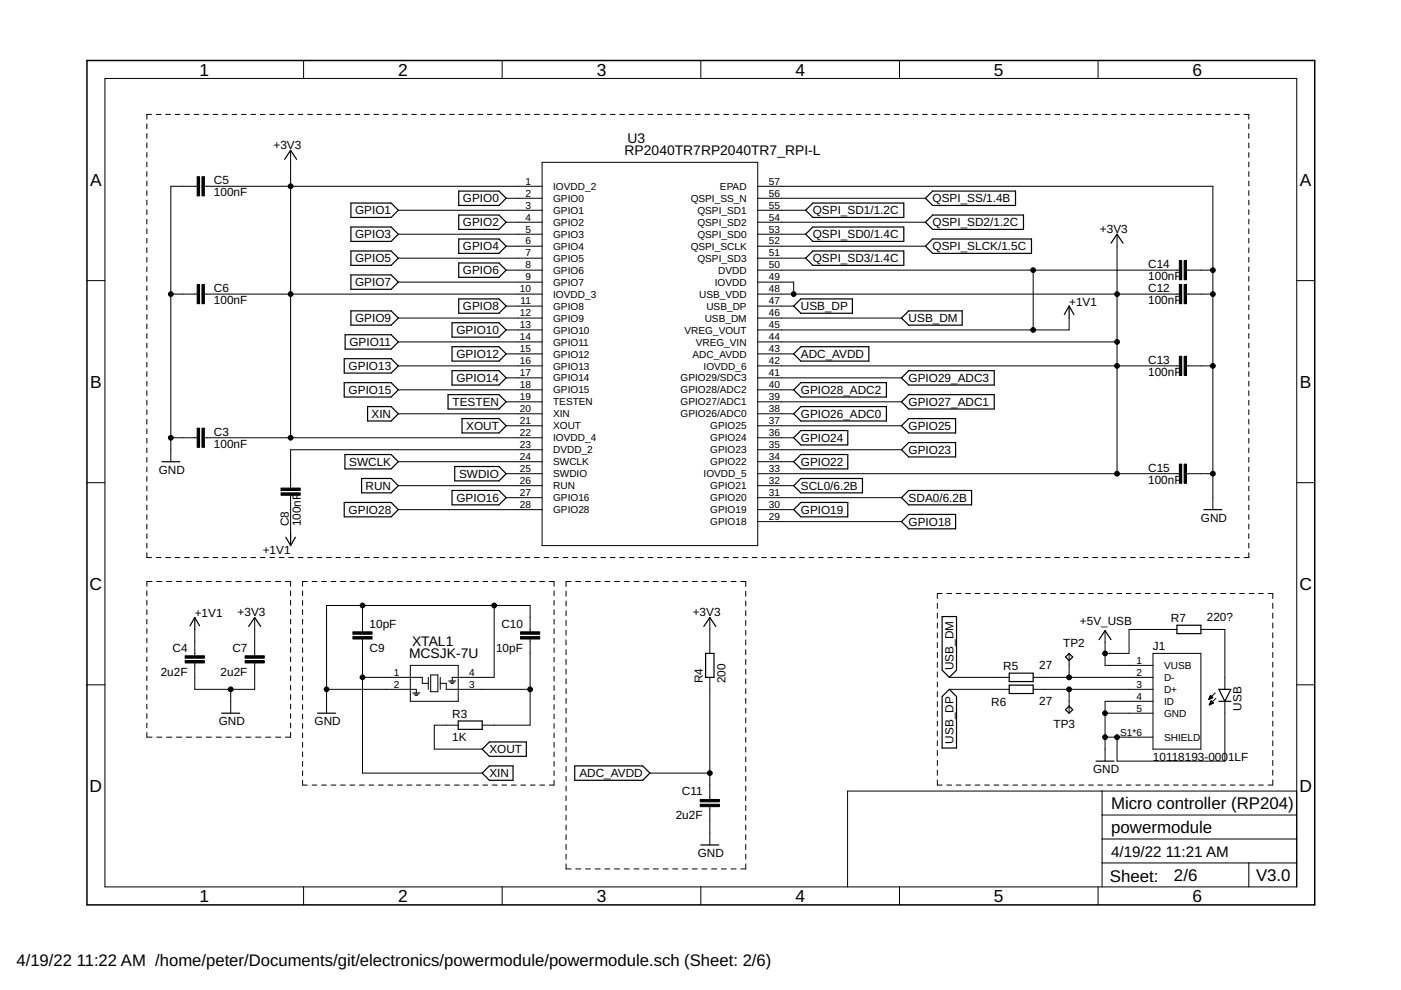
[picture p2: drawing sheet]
<svg xmlns="http://www.w3.org/2000/svg" width="297mm" height="210mm" viewBox="0 0 297 210" stroke-linecap="round" stroke-linejoin="round" font-family="sans-serif">
<g fill="none" stroke="#000" stroke-width=".21">
<path d="M22.2 16.6h252.7v171.4h-252.7zM64.4 12.8v3.8M106.5 12.8v3.8M148.6 12.8v3.8M190.7 12.8v3.8M232.8 12.8v3.8M31.1 26.3v1M31.1 28.3v1M31.1 30.3v1M31.1 32.3v1.1M31.1 34.4v1M31.1 36.4v1"/>
<path d="M31.1 38.4v1M32.1 24.3h-1v1M33.1 24.3h1M35.1 24.3h1.1M37.1 24.3h1.1M39.2 24.3h1M41.2 24.3h1M41.8 39.5h-5.6v58.4M43.2 24.3h1M43.3 39.5h71.6M45.2 24.3h1M47.2 24.3h1"/>
<path d="M49.2 24.3h1M51.2 24.3h1M53.2 24.3h1M55.2 24.3h1M57.2 24.3h1M59.2 24.3h1M61.2 24.3h1M61.6 31.9v60.9M63.2 24.3h1M65.2 24.3h1M67.2 24.3h1M69.2 24.3h1.1"/>
<path d="M71.2 24.3h1M73.3 24.3h1M75.2 24.3h1.1M77.3 24.3h1M79.3 24.3h1M81.3 24.3h1M83.3 24.3h1M85.3 24.3h1M87.3 24.3h1M89.3 24.3h1M91.3 24.3h1M93.3 24.3h1"/>
<path d="M95.3 24.3h1M97.3 24.3h1M99.3 24.3h1M101.3 24.3h1M103.3 24.3h1M105.3 24.3h1M107.3 24.3h1.1M109.3 24.3h1.1M111.4 24.3h1M113.3 24.3h1.1M114.9 34.4h45.8v81.3h-45.8zM115.4 24.3h1"/>
<path d="M117.4 24.3h1M119.4 24.3h1M121.4 24.3h1M123.4 24.3h1M125.4 24.3h1M127.4 24.3h1M129.4 24.3h1M131.4 24.3h1M133.4 24.3h1M135.4 24.3h1M137.4 24.3h1M139.4 24.3h1"/>
<path d="M141.4 24.3h1M143.4 24.3h1M145.4 24.3h1.1M147.4 24.3h1.1M149.5 24.3h1M151.5 24.3h1M153.5 24.3h1M155.5 24.3h1M157.5 24.3h1M159.5 24.3h1M160.7 39.5h96.5v68.6M161.5 24.3h1"/>
<path d="M163.5 24.3h1M165.5 24.3h1M167.5 24.3h1M169.5 24.3h1M171.5 24.3h1M173.5 24.3h1M175.5 24.3h1M177.5 24.3h1M179.5 24.3h1.1M181.5 24.3h1M183.6 24.3h1M185.5 24.3h1.1"/>
<path d="M187.6 24.3h1M189.6 24.3h1M191.6 24.3h1M193.6 24.3h1M195.6 24.3h1M197.6 24.3h1M199.6 24.3h1M201.6 24.3h1M203.6 24.3h1M205.6 24.3h1M207.6 24.3h1M209.6 24.3h1"/>
<path d="M211.6 24.3h1M213.6 24.3h1M215.6 24.3h1M217.6 24.3h1.1M219.6 24.3h1.1M221.7 24.3h1M223.7 24.3h1M225.7 24.3h1M227.7 24.3h1M229.7 24.3h1M231.7 24.3h1M233.7 24.3h1"/>
<path d="M235.7 24.3h1M237.7 24.3h1M239.7 24.3h1M241.7 24.3h1M243.7 24.3h1M245.7 24.3h1M247.7 24.3h1M249.7 24.3h1M251.7 24.3h1M253.7 24.3h1M255.7 24.3h1.1M257.7 24.3h1.1"/>
<path d="M259.8 24.3h1M261.8 24.3h1M263.8 24.3h1v1M264.8 26.3v1M264.8 28.3v1M264.8 30.3v1M264.8 32.3v1.1M264.8 34.4v1M264.8 36.4v1M264.8 38.4v1M18.4 59.5h3.8M31.1 40.4v1"/>
<path d="M31.1 42.4v1.1M31.1 44.5v1M31.1 46.5v1M31.1 48.5v1M31.1 50.5v1M31.1 52.5v1.1M31.1 54.6v1M31.1 56.6v1M31.1 58.6v1M84.5 44.6h30.4M84.5 49.7h30.4M84.5 54.7h30.4"/>
<path d="M84.5 59.8h30.4M107.3 42h7.6M107.3 47.1h7.6M107.3 52.2h7.6M107.3 57.3h7.6M160.7 42h35.5M160.7 44.6h10.1M160.7 47.1h35.5M160.7 49.7h10.1M160.7 52.2h35.5M160.7 54.7h10.1M160.7 57.3h89.3"/>
<path d="M160.7 59.8h7.6v2.6M219.1 57.3v12.7M236.8 49.7v50.7M251.6 57.3h5.6M264.8 40.4v1M264.8 42.4v1.1M264.8 44.5v1M264.8 46.5v1M264.8 48.5v1M264.8 50.5v1M264.8 52.5v1.1M264.8 54.6v1"/>
<path d="M264.8 56.6v1M264.8 58.6v1M274.9 59.5h3.8M31.1 60.6v1M31.1 62.7v1M31.1 64.7v1M31.1 66.7v1M31.1 68.7v1M31.1 70.7v1.1M31.1 72.7v1.1M31.1 74.8v1M31.1 76.8v1"/>
<path d="M31.1 78.8v1M36.2 62.4h5.6M43.3 62.4h71.6M84.5 67.4h30.4M84.5 72.5h30.4M84.5 77.6h30.4M107.3 64.9h7.6M107.3 70h7.6M107.3 75h7.6M160.7 62.4h89.3M160.7 64.9h7.6M160.7 67.4h30.4"/>
<path d="M160.7 72.5h76.1M160.7 75h7.6M160.7 77.6h89.3M226.7 67.4v2.6h-66M251.6 62.4h5.6M251.6 77.6h5.6M264.8 60.6v1M264.8 62.7v1M264.8 64.7v1M264.8 66.7v1M264.8 68.7v1M264.8 70.7v1.1"/>
<path d="M264.8 72.7v1.1M264.8 74.8v1M264.8 76.8v1M264.8 78.8v1M31.1 80.8v1.1M31.1 82.8v1.1M31.1 84.9v1M31.1 86.9v1M31.1 88.9v1M31.1 90.9v1M31.1 92.9v1.1M31.1 95v1"/>
<path d="M31.1 97v1M31.1 99v1M36.2 92.8h5.6M43.3 92.8h71.6M84.5 82.7h30.4M84.5 87.7h30.4M84.5 97.9h30.4M107.3 80.1h7.6M107.3 85.2h7.6M107.3 90.3h7.6M114.9 95.4h-53.3v8.1M160.7 80.1h30.4"/>
<path d="M160.7 82.7h7.6M160.7 85.2h30.4M160.7 87.7h7.6M160.7 90.3h30.4M160.7 92.8h7.6M160.7 95.4h30.4M160.7 97.9h7.6M264.8 80.8v1.1M264.8 82.8v1.1M264.8 84.9v1M264.8 86.9v1M264.8 88.9v1"/>
<path d="M264.8 90.9v1M264.8 92.9v1.1M264.8 95v1M264.8 97v1M264.8 99v1M18.4 102.3h3.8M31.1 101v1M31.1 103.1v1M31.1 105.1v1M31.1 107.1v1M31.1 109.1v1M31.1 111.1v1.1"/>
<path d="M31.1 113.2v1M31.1 115.2v1M31.1 117.2v1h1M33.1 118.2h1M35.1 118.2h1.1M37.1 118.2h1.1M39.2 118.2h1M41.2 118.2h1M43.2 118.2h1M45.2 118.2h1M47.2 118.2h1M49.2 118.2h1"/>
<path d="M51.2 118.2h1M53.2 118.2h1M55.2 118.2h1M57.2 118.2h1M59.2 118.2h1M61.2 118.2h1M61.6 105v8.1M63.2 118.2h1M65.2 118.2h1M67.2 118.2h1M69.2 118.2h1.1M71.2 118.2h1"/>
<path d="M73.3 118.2h1M75.2 118.2h1.1M77.3 118.2h1M79.3 118.2h1M81.3 118.2h1M83.3 118.2h1M84.5 103h30.4M84.5 108.1h30.4M85.3 118.2h1M87.3 118.2h1M89.3 118.2h1M91.3 118.2h1"/>
<path d="M93.3 118.2h1M95.3 118.2h1M97.3 118.2h1M99.3 118.2h1M101.3 118.2h1M103.3 118.2h1M105.3 118.2h1M107.3 100.4h7.6M107.3 105.5h7.6M107.3 118.2h1.1M109.3 118.2h1.1M111.4 118.2h1"/>
<path d="M113.3 118.2h1.1M115.4 118.2h1M117.4 118.2h1M119.4 118.2h1M121.4 118.2h1M123.4 118.2h1M125.4 118.2h1M127.4 118.2h1M129.4 118.2h1M131.4 118.2h1M133.4 118.2h1M135.4 118.2h1"/>
<path d="M137.4 118.2h1M139.4 118.2h1M141.4 118.2h1M143.4 118.2h1M145.4 118.2h1.1M147.4 118.2h1.1M149.5 118.2h1M151.5 118.2h1M153.5 118.2h1M155.5 118.2h1M157.5 118.2h1M159.5 118.2h1"/>
<path d="M160.7 100.4h89.3M160.7 103h7.6M160.7 105.5h30.4M160.7 108.1h7.6M160.7 110.6h30.4M161.5 118.2h1M163.5 118.2h1M165.5 118.2h1M167.5 118.2h1M169.5 118.2h1M171.5 118.2h1M173.5 118.2h1"/>
<path d="M175.5 118.2h1M177.5 118.2h1M179.5 118.2h1.1M181.5 118.2h1M183.6 118.2h1M185.5 118.2h1.1M187.6 118.2h1M189.6 118.2h1M191.6 118.2h1M193.6 118.2h1M195.6 118.2h1M197.6 118.2h1"/>
<path d="M199.6 118.2h1M201.6 118.2h1M203.6 118.2h1M205.6 118.2h1M207.6 118.2h1M209.6 118.2h1M211.6 118.2h1M213.6 118.2h1M215.6 118.2h1M217.6 118.2h1.1M219.6 118.2h1.1M221.7 118.2h1"/>
<path d="M223.7 118.2h1M225.7 118.2h1M227.7 118.2h1M229.7 118.2h1M231.7 118.2h1M233.7 118.2h1M235.7 118.2h1M237.7 118.2h1M239.7 118.2h1M241.7 118.2h1M243.7 118.2h1M245.7 118.2h1"/>
<path d="M247.7 118.2h1M249.7 118.2h1M251.6 100.4h5.6M251.7 118.2h1M253.7 118.2h1M255.7 118.2h1.1M257.7 118.2h1.1M259.8 118.2h1M261.8 118.2h1M264.8 101v1M264.8 103.1v1M264.8 105.1v1"/>
<path d="M264.8 107.1v1M264.8 109.1v1M264.8 111.1v1.1M264.8 113.2v1M264.8 115.2v1M264.8 117.2v1h-1M274.9 102.3h3.8M31.1 125.3v1M31.1 127.3v1M31.1 129.3v1M31.1 131.3v1M31.1 133.3v1"/>
<path d="M31.1 135.3v1M31.1 137.3v1M31.1 139.3v1M32.2 123.3h-1.1v1M33.2 123.3h1.1M35.3 123.3h1.1M37.4 123.3h1.1M39.5 123.3h1.1M41.3 133.5v5.5M41.6 123.3h1.1M43.7 123.3h1.1M45.8 123.3h1.1"/>
<path d="M47.9 123.3h1.1M50 123.3h1.1M52.1 123.3h1.1M54 130.9v8.1M54.2 123.3h1.1M56.3 123.3h1.1M58.4 123.3h1.1M60.5 123.3h1.1v1M61.6 125.3v1M61.6 127.3v1M61.6 129.3v1M61.6 131.3v1"/>
<path d="M61.6 133.3v1M61.6 135.3v1M61.6 137.3v1M61.6 139.3v1M64.2 125.3v1M64.2 127.3v1M64.2 129.3v1M64.2 131.3v1M64.2 133.3v1M64.2 135.3v1.1M64.2 137.4v.9M64.2 139.4v1"/>
<path d="M65.2 123.3h-1v1M66.2 123.3h1M68.2 123.3h1M70.2 123.3h1M72.2 123.3h1M74.2 123.3h1M76.2 123.3h1M76.9 128.4v5.6M76.9 135.5v28.4h25.3M78.2 123.3h1M80.2 123.3h1.1M82.3 123.3h1"/>
<path d="M84.3 123.3h1M86.3 123.3h1M88.3 123.3h1M90.3 123.3h1M92.3 123.3h1M94.3 123.3h1M96.4 123.3h1M98.4 123.3h1M100.4 123.3h1M102.4 123.3h1M104.4 123.3h1M104.8 128.4v15.2h-8.9v.8"/>
<path d="M106.4 123.3h1M108.4 123.3h1M110.4 123.3h1M112.4 134v-5.6h-43.2v22.8M112.4 135.5v18.3h-10.2M112.4 123.3h1.1M114.4 123.3h1.1M116.5 123.3h1v1M117.5 125.3v1M117.5 127.3v1M117.5 129.3v1M117.5 131.3v1"/>
<path d="M117.5 133.3v1M117.5 135.3v1.1M117.5 137.4v.9M117.5 139.4v1M120 125.3v1.1M120 127.4v1.1M120 129.5v1.1M120 131.6v1M120 133.6v1.1M120 135.7v1M120 137.8v1M120 139.8v1.1"/>
<path d="M121.1 123.3h-1.1v1.1M122.1 123.3h1M124.1 123.3h1.1M126.2 123.3h1.1M128.2 123.3h1.1M130.3 123.3h1.1M132.4 123.3h1M134.4 123.3h1.1M136.5 123.3h1M138.5 123.3h1.1M140.6 123.3h1M142.6 123.3h1.1"/>
<path d="M144.7 123.3h1.1M146.8 123.3h1M148.8 123.3h1.1M150.5 130.9v7.6M150.9 123.3h1M152.9 123.3h1.1M155 123.3h1.1M157.1 123.3h1v1.1M158.1 125.3v1.1M158.1 127.4v1.1M158.1 129.5v1.1M158.1 131.6v1"/>
<path d="M158.1 133.6v1.1M158.1 135.7v1M158.1 137.8v1M158.1 139.8v1.1M198.7 127.9v1.1M198.7 130v1.1M198.7 132.1v1.1M198.7 134.2v1M198.7 136.2v1.1M198.7 138.3v1.1M199.7 125.8h-1v1.1M200.7 125.8h1.1"/>
<path d="M202.8 125.8h1M204.7 125.8h1.1M206.8 125.8h1M208.8 125.8h1M210.8 125.8h1M212.8 125.8h1M214.8 125.8h1M216.8 125.8h1M218.8 125.8h1M220.8 125.8h1M222.8 125.8h1M224.8 125.8h1"/>
<path d="M226.7 138.5v5.1M226.8 125.8h1M228.8 125.8h1M230.8 125.8h1M232.8 125.8h1M234.3 133.7v7.4h10.2M234.8 125.8h1M236.8 125.8h1M238.8 125.8h1M240.8 125.8h1M242.8 125.8h1M244.5 138.5h10.1v20.3h-10.1z"/>
<path d="M244.8 125.8h1M246.8 125.8h1M248.8 125.8h1M249.5 133.5h-10.1v5h-5.1M250.8 125.8h1M252.8 125.8h1M254.6 133.5h5.1v12.7M254.8 125.8h1M256.8 125.8h1M258.8 125.8h1M260.8 125.8h1M262.8 125.8h1"/>
<path d="M264.8 125.8h1.1M266.8 125.8h1M268.9 125.8h1v1.1M269.9 127.9v1.1M269.9 130v1.1M269.9 132.1v1.1M269.9 134.2v1M269.9 136.2v1.1M269.9 138.3v1.1M18.4 145.2h3.8M31.1 141.3v1M31.1 143.3v1"/>
<path d="M31.1 145.3v1M31.1 147.3v1M31.1 149.3v1M31.1 151.3v1M31.1 153.3v1M31.1 155.3v1h1.1M33.2 156.3h1.1M35.3 156.3h1.1M37.4 156.3h1.1M39.5 156.3h1.1M41.3 140.6v5.6h12.7v-5.6M41.6 156.3h1.1"/>
<path d="M43.7 156.3h1.1M45.8 156.3h1.1M47.9 156.3h1.1M48.9 146.2v5M50 156.3h1.1M52.1 156.3h1.1M54.2 156.3h1.1M56.3 156.3h1.1M58.4 156.3h1.1M61.6 141.3v1M61.6 143.3v1M61.6 145.3v1"/>
<path d="M61.6 147.3v1M61.6 149.3v1M61.6 151.3v1M61.6 153.3v1M61.6 155.3v1h-1.1M64.2 141.4v1M64.2 143.4v1M64.2 145.4v1M64.2 147.4v1M64.2 149.4v1M64.2 151.4v1M64.2 153.4v1"/>
<path d="M64.2 155.4v1M64.2 157.4v1M64.2 159.4v1M69.2 146.2h19.1v.7M76.9 143.6h12.6v1.3h1.3M87 141.1h10.2v7.6h-10.2zM87.5 146.9h1.5M87.8 147.2h1M88 147.4h.5M90.8 143.6v2.6M91.3 143.1h1.5v3.6h-1.5zM93.3 144.9h1.3v1.3h17.8"/>
<path d="M93.3 143.6v2.6M95.1 144.4h1.5M95.4 144.6h1M95.6 144.9h.5M97.2 153.8h-5.1v5h10.1M117.5 141.4v1M117.5 143.4v1M117.5 145.4v1M117.5 147.4v1M117.5 149.4v1M117.5 151.4v1M117.5 153.4v1"/>
<path d="M117.5 155.4v1M117.5 157.4v1M117.5 159.4v1M120 141.9v1M120 143.9v1.1M120 146v1.1M120 148.1v1M120 150.1v1.1M120 152.2v1.1M120 154.3v1M120 156.3v1.1M120 158.4v1"/>
<path d="M150.5 143.6v25.9M158.1 141.9v1M158.1 143.9v1.1M158.1 146v1.1M158.1 148.1v1M158.1 150.1v1.1M158.1 152.2v1.1M158.1 154.3v1M158.1 156.3v1.1M158.1 158.4v1M198.7 140.4v1.1M198.7 142.5v1.1"/>
<path d="M198.7 144.6v1M198.7 146.6v1.1M198.7 148.7v1.1M198.7 150.8v1.1M198.7 152.9v1.1M198.7 155v1.1M198.7 157.1v1M198.7 159.1v1.1M201.3 143.6h12.7M201.3 146.2h12.7M219.1 143.6h25.4M219.1 146.2h25.4"/>
<path d="M226.7 146.2v5M234.3 156.3h10.2M234.3 151.2h10.2M244.5 148.7h-10.2v12.7M256.3 148.2h.2M256.4 148.1h.4M256.4 148h.7M256.4 149.4h.1M256.5 149.3h.3M256.5 147.8h.6M256.5 147.7h.4M256.5 149.2h.6"/>
<path d="M256.6 147.6h.2M256.6 149h.7M256.6 147.5h.1M256.6 148.9h.5M256.6 147.4l.6 .5-.9 .4zM256.7 148.8h.3M256.7 148.7h.2M256.8 148.6l.5 .5-.9 .4zM257.7 146.9l-1.4 1.4M257.8 148.1l-1.4 1.4M259.7 148.7v12.7h-22.9v-5.1M269.9 140.4v1.1"/>
<path d="M269.9 142.5v1.1M269.9 144.6v1M269.9 146.6v1.1M269.9 148.7v1.1M269.9 150.8v1.1M269.9 152.9v1.1M269.9 155v1.1M269.9 157.1v1M269.9 159.1v1.1M274.9 145.2h3.8M64.2 161.4v1.1M64.2 163.4v1"/>
<path d="M64.2 165.5v1h1M66.2 166.5h1M68.2 166.5h1M70.2 166.5h1M72.2 166.5h1M74.2 166.5h1M76.2 166.5h1M78.2 166.5h1M80.2 166.5h1.1M82.3 166.5h1M84.3 166.5h1M86.3 166.5h1"/>
<path d="M88.3 166.5h1M90.3 166.5h1M92.3 166.5h1M94.3 166.5h1M96.4 166.5h1M98.4 166.5h1M100.4 166.5h1M102.4 166.5h1M104.4 166.5h1M106.4 166.5h1M108.4 166.5h1M110.4 166.5h1"/>
<path d="M112.4 166.5h1.1M114.4 166.5h1.1M117.5 161.4v1.1M117.5 163.4v1M117.5 165.5v1h-1M120 160.5v1M120 162.5v1.1M120 164.6v1.1M120 166.6v1.1M120 168.7v1.1M120 170.8v1.1M120 172.8v1.1"/>
<path d="M120 174.9v1.1M120 177v1M120 179v1.1M137.8 163.9h12.7M150.5 171v8.2M158.1 160.5v1M158.1 162.5v1.1M158.1 164.6v1.1M158.1 166.6v1.1M158.1 168.7v1.1M158.1 170.8v1.1M158.1 172.8v1.1"/>
<path d="M158.1 174.9v1.1M158.1 177v1M158.1 179v1.1M198.7 165.4v1.1h1M198.7 161.2v1.1M198.7 163.3v1.1M200.7 166.5h1.1M202.8 166.5h1M204.7 166.5h1.1M206.8 166.5h1M208.8 166.5h1M210.8 166.5h1"/>
<path d="M212.8 166.5h1M214.8 166.5h1M216.8 166.5h1M218.8 166.5h1M220.8 166.5h1M222.8 166.5h1M224.8 166.5h1M226.8 166.5h1M228.8 166.5h1M230.8 166.5h1M232.8 166.5h1M233.7 167.7v20.3"/>
<path d="M233.7 177.9h41.2M233.7 172.8h41.2M234.8 166.5h1M236.8 166.5h1M238.8 166.5h1M240.8 166.5h1M242.8 166.5h1M244.8 166.5h1M246.8 166.5h1M248.8 166.5h1M250.8 166.5h1M252.8 166.5h1"/>
<path d="M254.8 166.5h1M256.8 166.5h1M258.8 166.5h1M260.8 166.5h1M262.8 166.5h1M264.8 166.5h1.1M266.8 166.5h1M269.9 165.4v1.1h-1M269.9 161.2v1.1M269.9 163.3v1.1M274.9 167.7h-95.2v20.3M64.4 188v3.9"/>
<path d="M106.5 188v3.9M120 181.1v1.1M120 183.2v1h1.1M122.1 184.2h1M124.1 184.2h1.1M126.2 184.2h1.1M128.2 184.2h1.1M130.3 184.2h1.1M132.4 184.2h1M134.4 184.2h1.1M136.5 184.2h1M138.5 184.2h1.1"/>
<path d="M140.6 184.2h1M142.6 184.2h1.1M144.7 184.2h1.1M146.8 184.2h1M148.6 188v3.9M148.8 184.2h1.1M150.9 184.2h1M152.9 184.2h1.1M155 184.2h1.1M158.1 181.1v1.1M158.1 183.2v1h-1M190.7 188v3.9"/>
<path d="M232.8 188v3.9M233.7 183h41.2M264.8 183v5"/>
</g>
<g fill="none" stroke="#000" stroke-width=".25">
<path d="M60.3 33.8l1.3-1.9 1.3 1.9M74.4 43.1h8.5l1.6 1.5-1.6 1.5h-8.5zM74.4 48.1h8.5l1.6 1.6-1.6 1.5h-8.5zM74.4 53.2h8.5l1.6 1.5-1.6 1.6h-8.5zM74.4 58.3h8.5l1.6 1.5-1.6 1.5h-8.5zM97.3 40.5h8.5l1.5 1.5-1.5 1.6h-8.5zM97.3 45.6h8.5l1.5 1.5-1.5 1.5h-8.5zM97.3 50.7h8.5l1.5 1.5-1.5 1.5h-8.5zM97.3 55.8h8.5l1.5 1.5-1.5 1.5h-8.5zM172.3 43.1h19.3v3h-19.3l-1.5-1.5zM172.3 48.1h19.3v3.1h-19.3l-1.5-1.5zM172.3 53.2h19.3v3.1h-19.3l-1.5-1.6z"/>
<path d="M197.7 40.5h17.6v3.1h-17.6l-1.5-1.6zM197.7 45.6h19.3v3h-19.3l-1.5-1.5zM197.7 50.7h21v3h-21l-1.5-1.5zM235.6 51.6l1.2-1.9 1.3 1.9M73 76.1h9.9l1.6 1.5-1.6 1.5h-9.9zM73.2 71h9.7l1.6 1.5-1.6 1.5h-9.7zM74.4 65.9h8.5l1.6 1.5-1.6 1.5h-8.5zM95.8 68.4h10l1.5 1.6-1.5 1.5h-10zM95.8 73.5h10l1.5 1.5-1.5 1.6h-10zM95.8 78.6h10l1.5 1.5-1.5 1.5h-10zM97.3 63.4h8.5l1.5 1.5-1.5 1.5h-8.5zM168.3 64.9l1.5-1.5h10.9v3h-10.9z"/>
<path d="M168.3 75l1.5-1.5h14.4v3.1h-14.4zM191.1 67.4l1.6-1.5h11.3v3h-11.3zM226.7 64.9v2.5M226.7 64.9l-1 1.8M226.7 64.9l1 1.8M34.3 97.9h3.8M73 81.1h9.9l1.6 1.6-1.6 1.5h-9.9zM73.1 96.4h9.8l1.6 1.5-1.6 1.5h-9.8zM77.9 86.2h5l1.6 1.5-1.6 1.6h-5zM95 83.7h10.8l1.5 1.5-1.5 1.5h-10.8zM96.4 98.9h9.4l1.5 1.5-1.5 1.6h-9.4zM98 88.8h7.8l1.5 1.5-1.5 1.5h-7.8z"/>
<path d="M168.3 82.7l1.5-1.6h18.1v3.1h-18.1zM168.3 87.7l1.5-1.5h18.1v3.1h-18.1zM168.3 92.8l1.5-1.5h9.9v3h-9.9zM168.3 97.9l1.5-1.5h9.9v3h-9.9zM191.1 80.1l1.6-1.5h18.1v3h-18.1zM191.1 85.2l1.6-1.5h18.1v3h-18.1zM191.1 90.3l1.6-1.5h9.9v3h-9.9zM191.1 95.4l1.6-1.6h9.9v3.1h-9.9zM60.6 113.9l1 1.8M61.6 113.1v2.6M62.6 113.9l-1 1.8M73 106.5h9.9l1.6 1.6-1.6 1.5h-9.9z"/>
<path d="M76.7 101.5h6.2l1.6 1.5-1.6 1.5h-6.2zM95.8 104h10l1.5 1.5-1.5 1.5h-10zM168.3 103l1.5-1.5h13.1v3h-13.1zM168.3 108.1l1.5-1.6h9.9v3.1h-9.9zM191.1 105.5l1.6-1.5h13.3v3h-13.3zM191.1 110.6l1.6-1.5h9.9v3h-9.9zM255.2 108.1h3.9M41.3 130.9v2.6M41.3 130.9l-1 1.8M41.3 130.9l1 1.8M52.7 132.8l1.3-1.9 1.3 1.9M149.2 132.8l1.3-1.9 1.3 1.9"/>
<path d="M149.6 138.5h1.8v5.1h-1.8zM199.7 130.7h3.1v11.4l-1.5 1.5-1.6-1.5zM225.9 139.3l.8-.8 .7 .8-.7 .8zM233 135.6l1.3-1.9 1.3 1.9M249.5 132.6h5.1v1.7h-5.1zM47 151.2h3.8M67.3 151.2h3.8M97.2 152.9h5v1.7h-5zM102.2 158.8l1.6-1.5h7.8v3.1h-7.8zM201.3 146.2l1.5 1.5v10.9h-3.1v-10.9zM214 142.7h5.1v1.8h-5.1zM214 145.3h5.1v1.7h-5.1z"/>
<path d="M225.9 150.5l.8-.8 .7 .8-.7 .7zM258.4 146.2h2.6l-1.3 2.5zM258.4 148.7h2.6M102.2 163.9l1.6-1.5h5v3h-5zM121.9 162.4h14.4l1.5 1.5-1.5 1.5h-14.4zM148.6 179.2h3.8M232.4 161.4h3.8"/>
</g>
<path d="M18.4 12.8h260.3v179.1h-260.3z" fill="none" stroke="#000" stroke-width=".32"/>
<g fill="#000" stroke="#000" stroke-width=".21">
<path d="M41.8 37.5h.5v4h-.5zM42.8 37.5h.5v4h-.5zM250 55.2h.5v4.1h-.5zM251.1 55.2h.5v4.1h-.5zM41.8 60.3h.5v4.1h-.5zM42.8 60.3h.5v4.1h-.5zM250 60.3h.5v4.1h-.5zM250 75.5h.5v4.1h-.5zM251.1 60.3h.5v4.1h-.5zM251.1 75.5h.5v4.1h-.5zM41.8 90.8h.5v4h-.5zM42.8 90.8h.5v4h-.5z"/>
<path d="M250 98.4h.5v4.1h-.5zM251.1 98.4h.5v4.1h-.5zM59.6 104.5h4v.5h-4zM59.6 103.5h4v.5h-4zM39.3 139h4v.6h-4zM52 139h4v.6h-4zM74.8 135h4.1v.5h-4.1zM74.8 134h4.1v.5h-4.1zM110.4 134h4v.5h-4zM110.4 135h4v.5h-4zM39.3 140.1h4v.5h-4zM52 140.1h4v.5h-4z"/>
<path d="M148.5 169.5h4v.5h-4zM148.5 170.5h4v.5h-4z"/>
</g>
<g fill="#000" stroke="#000" stroke-width=".21">
<circle cx="61.6" cy="39.5" r=".51"/>
<circle cx="219.1" cy="57.3" r=".51"/>
<circle cx="257.2" cy="57.3" r=".51"/>
<circle cx="36.2" cy="62.4" r=".51"/>
<circle cx="61.6" cy="62.4" r=".51"/>
<circle cx="168.3" cy="62.4" r=".51"/>
<circle cx="219.1" cy="70" r=".51"/>
<circle cx="236.8" cy="62.4" r=".51"/>
<circle cx="236.8" cy="72.5" r=".51"/>
<circle cx="236.8" cy="77.6" r=".51"/>
<circle cx="257.2" cy="62.4" r=".51"/>
<circle cx="257.2" cy="77.6" r=".51"/>
<circle cx="36.2" cy="92.8" r=".51"/>
<circle cx="61.6" cy="92.8" r=".51"/>
<circle cx="236.8" cy="100.4" r=".51"/>
<circle cx="257.2" cy="100.4" r=".51"/>
<circle cx="76.9" cy="128.4" r=".51"/>
<circle cx="104.8" cy="128.4" r=".51"/>
<circle cx="234.3" cy="138.5" r=".51"/>
<circle cx="48.9" cy="146.2" r=".51"/>
<circle cx="69.2" cy="146.2" r=".51"/>
<circle cx="76.9" cy="143.6" r=".51"/>
<circle cx="112.4" cy="146.2" r=".51"/>
<circle cx="226.7" cy="146.2" r=".51"/>
<circle cx="226.7" cy="143.6" r=".51"/>
<circle cx="234.3" cy="156.3" r=".51"/>
<circle cx="234.3" cy="151.2" r=".51"/>
<circle cx="236.8" cy="156.3" r=".51"/>
<circle cx="150.5" cy="163.9" r=".51"/>
</g>
<g font-size="3.7">
<text x="42.3" y="16">1</text>
<text x="84.4" y="16">2</text>
<text x="126.5" y="16">3</text>
<text x="168.6" y="16">4</text>
<text x="210.7" y="16">5</text>
<text x="252.9" y="16">6</text>
<text x="19.1" y="39.4">A</text>
<text x="275.6" y="39.4">A</text>
<text x="19.1" y="82.2">B</text>
<text x="275.6" y="82.2">B</text>
<text x="19" y="125.1">C</text>
<text x="275.5" y="125.1">C</text>
<text x="19" y="167.9">D</text>
<text x="275.5" y="167.9">D</text>
<text x="42.3" y="191.2">1</text>
<text x="84.4" y="191.2">2</text>
<text x="126.5" y="191.2">3</text>
<text x="168.6" y="191.2">4</text>
<text x="210.7" y="191.2">5</text>
<text x="252.9" y="191.2">6</text>
</g>
<g font-size="3.6">
<text x="235.6" y="171.5">Micro controller (RP204)</text>
<text x="235.6" y="176.6">powermodule</text>
<text x="235.3" y="186.9">Sheet:</text>
<text x="248.9" y="186.8">2/6</text>
<text x="266.3" y="186.8">V3.0</text>
</g>
<g font-size="3.5">
<text x="3.5" y="204.7">4/19/22</text>
<text x="16.3" y="204.7">11:22 AM /home/peter/Documents/git/electronics/powermodule/powermodule.sch (Sheet: 2/6)</text>
</g>
<g font-size="3.2">
<text x="235.6" y="181.7">4/19/22</text>
<text x="247.2" y="181.7">11:21 AM</text>
</g>
<g font-size="2.9">
<text x="132.4" y="32.9">RP2040TR7RP2040TR7_RPI-L</text>
<text x="133.1" y="30.4">U3</text>
<text x="87.4" y="137">XTAL1</text>
<text x="86.7" y="139.6">MCSJK-7U</text>
</g>
<g font-size="2.5">
<text x="58" y="31.6">+3V3</text>
<text x="45.4" y="41.7">100nF</text>
<text x="45.4" y="39.1">C5</text>
<text x="75.3" y="45.5">GPIO1</text>
<text x="98.2" y="42.9">GPIO0</text>
<text x="172.3" y="45.5">QSPI_SD1/1.2C</text>
<text x="197.7" y="42.9">QSPI_SS/1.4B</text>
<text x="75.3" y="50.5">GPIO3</text>
<text x="98.2" y="48">GPIO2</text>
<text x="98.2" y="53.1">GPIO4</text>
<text x="172.3" y="50.5">QSPI_SD0/1.4C</text>
<text x="197.7" y="48">QSPI_SD2/1.2C</text>
<text x="197.7" y="53.1">QSPI_SLCK/1.5C</text>
<text x="233.2" y="49.4">+3V3</text>
<text x="75.3" y="55.6">GPIO5</text>
<text x="98.2" y="58.2">GPIO6</text>
<text x="172.3" y="55.6">QSPI_SD3/1.4C</text>
<text x="243.4" y="56.9">C14</text>
<text x="243.5" y="59.4">100nF</text>
<text x="45.4" y="64.5">100nF</text>
<text x="45.4" y="62">C6</text>
<text x="75.3" y="60.7">GPIO7</text>
<text x="98.2" y="65.8">GPIO8</text>
<text x="169.8" y="65.8">USB_DP</text>
<text x="226.7" y="64.9">+1V1</text>
<text x="243.4" y="64.5">100nF</text>
<text x="243.4" y="62">C12</text>
<text x="75.3" y="68.3">GPIO9</text>
<text x="96.8" y="70.9">GPIO10</text>
<text x="192.6" y="68.3">USB_DM</text>
<text x="74.1" y="73.4">GPIO11</text>
<text x="96.8" y="75.9">GPIO12</text>
<text x="169.8" y="75.9">ADC_AVDD</text>
<text x="243.4" y="77.2">C13</text>
<text x="73.9" y="78.5">GPIO13</text>
<text x="73.9" y="83.6">GPIO15</text>
<text x="96.8" y="81">GPIO14</text>
<text x="169.8" y="83.6">GPIO28_ADC2</text>
<text x="192.6" y="81">GPIO29_ADC3</text>
<text x="243.4" y="79.7">100nF</text>
<text x="78.8" y="88.6">XIN</text>
<text x="96" y="86.1">TESTEN</text>
<text x="169.8" y="88.6">GPIO26_ADC0</text>
<text x="192.6" y="86.1">GPIO27_ADC1</text>
<text x="45.4" y="95">100nF</text>
<text x="45.4" y="92.4">C3</text>
<text x="98.9" y="91.2">XOUT</text>
<text x="169.8" y="93.7">GPIO24</text>
<text x="192.6" y="91.2">GPIO25</text>
<text x="33.7" y="100.4">GND</text>
<text x="74.1" y="98.8">SWCLK</text>
<text x="97.3" y="101.3">SWDIO</text>
<text x="169.8" y="98.8">GPIO22</text>
<text x="192.6" y="96.2">GPIO23</text>
<text x="243.4" y="100.1">C15</text>
<text x="77.5" y="103.9">RUN</text>
<text x="96.8" y="106.4">GPIO16</text>
<text x="169.8" y="103.9">SCL0/6.2B</text>
<text x="192.6" y="106.4">SDA0/6.2B</text>
<text x="243.4" y="102.6">100nF</text>
<text x="61.2" y="111.6" transform="rotate(-90 61.2 111.6)">C8</text>
<text x="63.8" y="111.6" transform="rotate(-90 63.8 111.6)">100nF</text>
<text x="73.9" y="108.9">GPIO28</text>
<text x="169.8" y="108.9">GPIO19</text>
<text x="192.6" y="111.5">GPIO18</text>
<text x="254.6" y="110.6">GND</text>
<text x="55.7" y="117.5">+1V1</text>
<text x="41.3" y="130.9">+1V1</text>
<text x="50.4" y="130.7">+3V3</text>
<text x="146.9" y="130.7">+3V3</text>
<text x="248.3" y="132">R7</text>
<text x="255.9" y="131.7">220?</text>
<text x="78.4" y="133.1">10pF</text>
<text x="106.3" y="133.1">C10</text>
<text x="225.4" y="137.3">TP2</text>
<text x="229" y="132.4">+5V_USB</text>
<text x="244.5" y="137.8">J1</text>
<text x="34.1" y="143.2">2u2F</text>
<text x="36.6" y="138.1">C4</text>
<text x="46.8" y="143.2">2u2F</text>
<text x="49.3" y="138.1">C7</text>
<text x="78.4" y="138.1">C9</text>
<text x="105.2" y="138.1">10pF</text>
<text x="202.2" y="142.1" transform="rotate(-90 202.2 142.1)">USB_DM</text>
<text x="212.7" y="142.1">R5</text>
<text x="220.3" y="141.8">27</text>
<text x="149" y="144.9" transform="rotate(-90 149 144.9)">R4</text>
<text x="153.8" y="144.9" transform="rotate(-90 153.8 144.9)">200</text>
<text x="210.2" y="149.7">R6</text>
<text x="220.3" y="149.4">27</text>
<text x="46.4" y="153.8">GND</text>
<text x="66.7" y="153.8">GND</text>
<text x="95.9" y="152.3">R3</text>
<text x="223.4" y="154.3">TP3</text>
<text x="263.2" y="150.7" transform="rotate(-90 263.2 150.7)">USB</text>
<text x="95.9" y="157.1">1K</text>
<text x="103.8" y="159.7">XOUT</text>
<text x="202.2" y="157.7" transform="rotate(-90 202.2 157.7)">USB_DP</text>
<text x="244.5" y="161.4">10118193-0001LF</text>
<text x="103.8" y="164.8">XIN</text>
<text x="122.9" y="164.8">ADC_AVDD</text>
<text x="231.8" y="163.9">GND</text>
<text x="143.3" y="173.7">2u2F</text>
<text x="144.6" y="168.6">C11</text>
<text x="148" y="181.7">GND</text>
</g>
<g font-size="2.1">
<text x="111.4" y="39.1">1</text>
<text x="111.4" y="41.7">2</text>
<text x="117.3" y="40.3">IOVDD_2</text>
<text x="152.6" y="40.3">EPAD</text>
<text x="163" y="41.7">56</text>
<text x="163" y="39.1">57</text>
<text x="111.4" y="44.2">3</text>
<text x="111.4" y="46.8">4</text>
<text x="117.3" y="42.8">GPIO0</text>
<text x="117.3" y="45.3">GPIO1</text>
<text x="117.3" y="47.9">GPIO2</text>
<text x="146.4" y="42.8">QSPI_SS_N</text>
<text x="147.9" y="47.9">QSPI_SD2</text>
<text x="147.9" y="45.3">QSPI_SD1</text>
<text x="163" y="46.8">54</text>
<text x="163" y="44.2">55</text>
<text x="111.4" y="49.3">5</text>
<text x="111.4" y="51.8">6</text>
<text x="117.3" y="50.4">GPIO3</text>
<text x="117.3" y="53">GPIO4</text>
<text x="146.4" y="53">QSPI_SCLK</text>
<text x="147.9" y="50.4">QSPI_SD0</text>
<text x="163" y="51.8">52</text>
<text x="163" y="49.3">53</text>
<text x="111.4" y="54.4">7</text>
<text x="111.4" y="56.9">8</text>
<text x="111.4" y="59.5">9</text>
<text x="117.3" y="55.5">GPIO5</text>
<text x="117.3" y="58">GPIO6</text>
<text x="147.9" y="55.5">QSPI_SD3</text>
<text x="152.3" y="58">DVDD</text>
<text x="163" y="59.5">49</text>
<text x="163" y="56.9">50</text>
<text x="163" y="54.4">51</text>
<text x="110.2" y="62">10</text>
<text x="110.4" y="64.5">11</text>
<text x="117.3" y="60.6">GPIO7</text>
<text x="117.3" y="63.1">IOVDD_3</text>
<text x="117.3" y="65.6">GPIO8</text>
<text x="148.2" y="63.1">USB_VDD</text>
<text x="149.8" y="65.6">USB_DP</text>
<text x="151.5" y="60.6">IOVDD</text>
<text x="163" y="64.5">47</text>
<text x="163" y="62">48</text>
<text x="110.2" y="67.1">12</text>
<text x="110.2" y="69.6">13</text>
<text x="117.3" y="68.2">GPIO9</text>
<text x="117.3" y="70.7">GPIO10</text>
<text x="145.1" y="70.7">VREG_VOUT</text>
<text x="149.4" y="68.2">USB_DM</text>
<text x="163" y="69.6">45</text>
<text x="163" y="67.1">46</text>
<text x="110.2" y="72.1">14</text>
<text x="110.2" y="74.7">15</text>
<text x="110.2" y="77.2">16</text>
<text x="117.3" y="73.3">GPIO11</text>
<text x="117.3" y="75.8">GPIO12</text>
<text x="146.8" y="75.8">ADC_AVDD</text>
<text x="147.5" y="73.3">VREG_VIN</text>
<text x="163" y="77.2">42</text>
<text x="163" y="74.7">43</text>
<text x="163" y="72.1">44</text>
<text x="110.2" y="79.8">17</text>
<text x="110.2" y="82.3">18</text>
<text x="117.3" y="78.3">GPIO13</text>
<text x="117.3" y="80.9">GPIO14</text>
<text x="117.3" y="83.4">GPIO15</text>
<text x="144.3" y="83.4">GPIO28/ADC2</text>
<text x="144.3" y="80.9">GPIO29/SDC3</text>
<text x="149.2" y="78.3">IOVDD_6</text>
<text x="163" y="82.3">40</text>
<text x="163" y="79.8">41</text>
<text x="110.2" y="84.8">19</text>
<text x="110.2" y="87.4">20</text>
<text x="110.2" y="89.9">21</text>
<text x="117.3" y="86">TESTEN</text>
<text x="117.3" y="88.5">XIN</text>
<text x="144.3" y="88.5">GPIO26/ADC0</text>
<text x="144.3" y="86">GPIO27/ADC1</text>
<text x="163" y="89.9">37</text>
<text x="163" y="87.4">38</text>
<text x="163" y="84.8">39</text>
<text x="110.2" y="92.5">22</text>
<text x="110.2" y="95">23</text>
<text x="117.3" y="91">XOUT</text>
<text x="117.3" y="93.6">IOVDD_4</text>
<text x="150.6" y="93.6">GPIO24</text>
<text x="150.6" y="91">GPIO25</text>
<text x="163" y="95">35</text>
<text x="163" y="92.5">36</text>
<text x="110.2" y="97.5">24</text>
<text x="110.2" y="100.1">25</text>
<text x="117.3" y="96.1">DVDD_2</text>
<text x="117.3" y="98.7">SWCLK</text>
<text x="117.3" y="101.2">SWDIO</text>
<text x="149.2" y="101.2">IOVDD_5</text>
<text x="150.6" y="98.7">GPIO22</text>
<text x="150.6" y="96.1">GPIO23</text>
<text x="163" y="100.1">33</text>
<text x="163" y="97.5">34</text>
<text x="110.2" y="102.6">26</text>
<text x="110.2" y="105.2">27</text>
<text x="110.2" y="107.7">28</text>
<text x="117.3" y="103.7">RUN</text>
<text x="117.3" y="106.3">GPIO16</text>
<text x="150.6" y="106.3">GPIO20</text>
<text x="150.6" y="103.7">GPIO21</text>
<text x="163" y="107.7">30</text>
<text x="163" y="105.2">31</text>
<text x="163" y="102.6">32</text>
<text x="117.3" y="108.8">GPIO28</text>
<text x="150.6" y="111.4">GPIO18</text>
<text x="150.6" y="108.8">GPIO19</text>
<text x="163" y="110.2">29</text>
<text x="83.5" y="143.3">1</text>
<text x="99.5" y="143.3">4</text>
<text x="240.9" y="140.7">1</text>
<text x="240.9" y="143.3">2</text>
<text x="246.8" y="141.8">VUSB</text>
<text x="83.5" y="145.8">2</text>
<text x="99.5" y="145.8">3</text>
<text x="240.9" y="145.8">3</text>
<text x="240.9" y="148.3">4</text>
<text x="246.8" y="144.4">D-</text>
<text x="246.8" y="146.9">D+</text>
<text x="246.8" y="149.4">ID</text>
<text x="237.5" y="155.9">S1*6</text>
<text x="240.9" y="150.9">5</text>
<text x="246.8" y="152">GND</text>
<text x="246.8" y="157.1">SHIELD</text>
</g>
</svg>
